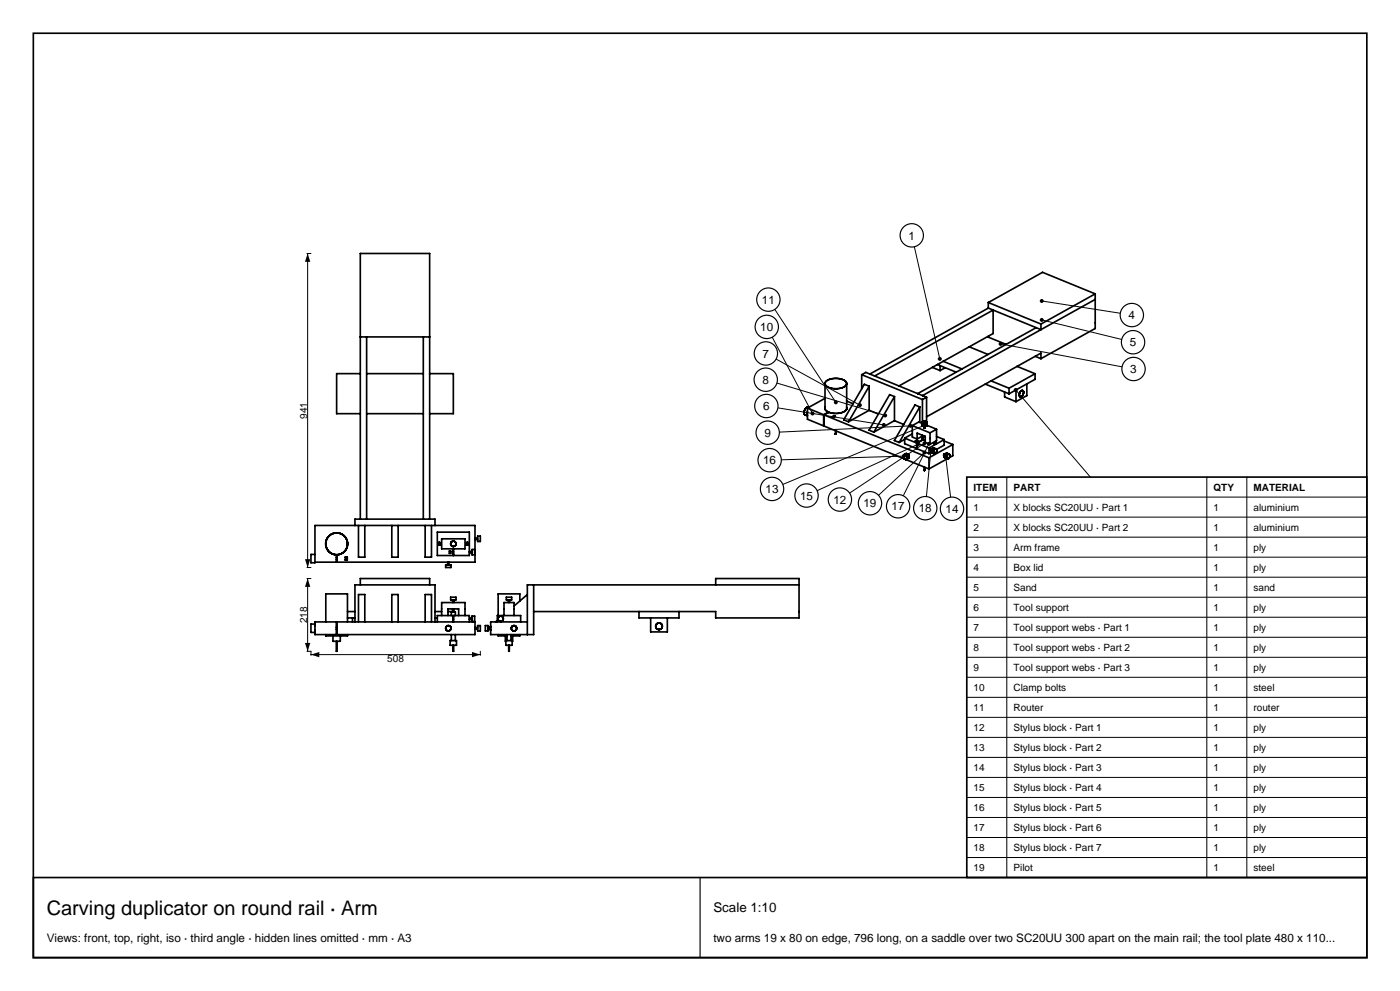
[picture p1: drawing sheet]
<svg xmlns="http://www.w3.org/2000/svg" width="420mm" height="297mm" viewBox="0 0 420 297" stroke-linecap="round" stroke-linejoin="round" font-family="sans-serif">
<g fill="none" stroke="#000" stroke-width=".5">
<path d="M10 10h400.1v277h-400.1zM296.5 92.3l-35.5 19.8M296.5 90.7v1.6M296.5 92.3l15.8 6.5v-1.7M296.5 90.7l15.8 6.4M310.8 98.2l-35.5 19.8M328.6 88.1v10.3l-16.3 9.1M328.6 89.7l-51.8 28.9M328.6 88.1l-15.8-6.5-16.3 9.1M328.6 88.1l-16.3 9M108.1 112h-7.1v12h7.1M108.1 101h20.8"/>
<path d="M110 112h17M110 101v54.6M127 101v54.6M128.9 112h7.1v12h-7.1M247.5 119.4l-5.3 2.9M247.5 114.9v7.7M247.8 114.3a5 5 0 0 1 6.1 .3 1.56 1.56 0 0 1-1.8 1.8 4.1 4.1 0 0 1-4.6-1.3zM254 115v7.6M258.5 112.3l1.2-.7 18.3 7.5M258.5 112.3l18.2 7.4M258.5 112.3v4.2M260.7 115.8l-1.4-.6-6.2 10.6 1.5 .6"/>
<path d="M260.7 115.8l-6.1 10.6M260.7 115.8v7.2M268.3 118.9l-1.4-.6-6.2 10.6 1.5 .6M268.3 118.9l-6.1 10.6M268.3 118.9v7.2M276.7 119.7v6.7M278 119.1v7.4M278 119.1l-1.3 .6M279.7 110.1l2.3 1M281.2 109.2l5.7 2.3M282 109.6v1.5M283 108.3l5.6 2.3"/>
<path d="M283 108.3l-13.3 7.4M283 108.3l14.9-8.3v-7.1l-35.5 19.8M283.6 110.2l-1.6 .9M290.8 103.9l5.6 2.3M295.6 115.1l7.1 2.9M296.5 100.8v.2l5.3 2.2M297.3 114.1l5.4 2.3M297.3 114.1l-19.3 10.8M301.4 117.5v1.5l3.4 1.4M302.7 116.4v1.6M304.8 116.9v3.5M305.1 109.8l5.4 2.2"/>
<path d="M305.1 109.8l-7.8 4.3M305.9 118.8h.1M305.9 118.8l.3 .1M306.3 118.9h-.1M306.5 117.1l-.6 .7v1M306.5 117v.1M306.6 118.7l-.3 .2M306.7 117h.1M306.7 117h-.2M306.7 118.6l-.1 .1M306.8 117v.1M306.8 117.1l.2 .2"/>
<path d="M307 117.3h.1M307 117.3v.7l-.3 .6M308.1 115.1v3.5l-3.3 1.8M310.5 112v1.7l-7.8 4.3M310.5 112l-7.8 4.4M310.6 106.8l1.7 .7M312.3 107.5v-1.7l-7.2 4M110 124h17M242.2 122.3v3.4l4.9 1.9M242.2 122.3l4.9 2M242.2 123.4v1.1M242.4 122l-.8 .5-.4 1.1 .2 .7 .8 .4"/>
<path d="M242.4 122h.1M242.4 122l.2 .1M247.1 124.3v3.3M247.2 124.4v3.3l24.2 9.9M247.2 124.4l31.5 12.8M247.2 127.6h-.1M247.5 122.6l1 .9M247.5 122.1v.5M248.5 123.5v.1M248.5 123.5l-1.4 .8M249.5 124.9l.7-.3 .4 .1-.6 .4zM250.2 124.6v.4"/>
<path d="M250.7 129.1v1M250.7 130.1h.1M250.8 130.1h.1M250.9 129.2v.9M254 120.2l1.9 .8M254 122.6a4.8 4.8 0 0 1-5.3 1l-1.5 .8M254 122.1v.5M260.7 123l2.8 1.1M260.7 123l-6.1 3.4M268.3 126.1l2.8 1.1M268.3 126.1l-6.1 3.4M271 136.6v.2"/>
<path d="M271 136.8v.1M271 136.9l.3 .6M271 136.5v.1M271 136.4v.1M271 136.4h.1M271.2 136.3l-.2 .1M271.2 136.3l.6 .1M271.2 136.3h.1M271.3 137.5h.1M271.4 137.5l.2 .2M271.4 131.7l-1.7 .9M271.4 131.3v1.7l3.6 1.4"/>
<path d="M271.4 131.3l3.6 1.5M271.6 137.7h.1M271.7 137.7h.1M271.7 136l-.5 .3M271.7 136h.1M271.8 137.7l6.9 2.8M271.8 136.4h.1M271.8 135.9l-.1 .1M271.8 137.7h.1M271.8 136.4l.1 .1M271.8 135.9h.1M271.9 137.7h-.1"/>
<path d="M271.9 136.5l.1 .1M271.9 135.9h.1M271.9 135.9h-.1M272 137.7h-.1M272 136.6l.1 .2M272 135.9l.3 .2M272 137.6v.1M272 137.6h.1M272.1 137.6h-.1M272.1 136.8h.1M272.1 137.5v.1M272.1 136.8l.1 .4"/>
<path d="M272.1 137.5h.1M272.1 137.4v.1M272.2 137.3l-.1 .1M272.2 137.2v.1M272.3 136.1h.1M272.3 136.1l.2 .2M272.5 136.3l.1 .2M272.5 137.4l-.5 .3M272.5 136.2l-.1 .1M272.6 137.3l-.1 .1M272.6 136.2h.1M272.6 136.5v.1"/>
<path d="M272.6 137.2v.1M272.6 136.6l.1 .4M272.7 137.2h-.1M272.7 136.2v.1M272.7 137v.2M272.7 137h.1M272.7 136.6h-.1M272.7 136.3h.1M272.7 136.6h.1M272.7 136.3v.1M272.7 136.5h.1M272.7 136.4h.1"/>
<path d="M272.8 136.4h.1M272.8 136.4v.1M273.7 130l-2.3 1.3M273.7 127.6v3.4l1.4 .6M273.7 127.6l5.3 2.1M274.6 132.2l.4-.3 .3 .2-.4 .2zM275 132.8v1.6M275 131.9v.3M275.1 132.8v1.7l3.6 1.5M275.1 132.8l3.6 1.5M275.1 134.4h-.1M275.9 122l-1.4-.6-6.2 10.6 1.4 .6"/>
<path d="M275.9 122l-6.2 10.6M275.9 122v4.6M276.5 126.8l-.9-.3-1.9 1.1M276.5 126.7v.7M276.5 127.4h.1M276.5 126.7h.1M276.5 126.7v.1M276.5 127.5h.1M276.5 126.6v.1M276.5 126.8h.1M276.6 126.6h-.1M276.6 126.8h.1"/>
<path d="M276.6 126.6h.1M276.6 126.8v.1M276.6 127.5v.1M276.6 126.9l.9 .2M276.6 127.6l.4 .1M276.6 126.5h.1M276.7 126.4l-.1 .1M276.7 131.5v.1M276.7 131.5h.1M276.7 130.5v1.1M276.7 130.7l-1.6 .9M276.7 131.6h.1"/>
<path d="M276.7 130.6h.1M276.7 130.5h.1M276.8 130.5h-.1M276.8 126.4h-.1M276.8 131.6v.1M276.8 130.7h.1M276.8 131.7h.1M276.8 130.7l.1 .1M276.9 126.4h-.1M276.9 131.7v.1M276.9 131.7l-1.9 1.1M276.9 126.4h.1"/>
<path d="M276.9 130.8h.1M277 130.8h.1M277 127.7l.1 .1M277 131.8l-1.9 1M277 131.8h.1M277.1 130.8h.2M277.1 131.8h.1M277.1 127.8h.1M277.1 127.8v.3M277.1 128.1h.1M277.2 127.8h.3M277.2 128.1h.1"/>
<path d="M277.2 128.1v.1M277.2 128.2h.1M277.2 131.8h.1M277.2 140v.9M277.3 128.2h.1M277.4 130.8h-.1M277.4 131.8h-.1M277.4 128.2h.1M277.5 126.3h.1M277.5 126.3l-.6 .1M277.5 128.2h-.1M277.5 130.8h-.1"/>
<path d="M277.5 131.8h-.1M277.5 128.2h.1M277.5 128.1h.1M277.5 130.8h.1M277.5 131.8h.1M277.5 127.8v.3M277.5 126.3l.4 .1M277.5 127.1h.1M277.6 130.8v1.8l1.4 .6M277.6 130.8l-2.5-1v1.8M277.6 131.8h-.1M277.6 130.8h-.1"/>
<path d="M277.6 127.7l-.1 .1M277.7 127.7h-.1M277.8 127l-.3 .1M277.8 127.7h-.1M277.9 127h-.1M277.9 127.7h-.1M277.9 126.4l.1 .1M277.9 126.9v.1M278 126.5h.1M278 126.9h-.1M278 127.6l-.1 .1M278.1 127.6h-.1"/>
<path d="M278.1 126.5v.1M278.1 127.5v.1M278.1 126.8l-.1 .1M278.1 127.5h.1M278.1 126.6h.1M278.1 126.8h.1M278.1 127.5l2.9 1.1M278.1 126.6v.1M278.1 127.4v.1M278.1 126.7h.1M278.1 126.7v.1M278.1 126.7v.7"/>
<path d="M278.7 137.2v3.3M278.7 134.3v1.7M279 129.7v3.5M279.2 134.8h.1M279.2 134.9h.1M279.2 134.9l.3 .1M279.2 134.7v.1M279.2 134.7h.1M279.3 135h.1M279.3 134.6l-.1 .1M279.3 134.6h.1M279.4 134.5l.2 .2"/>
<path d="M279.4 134.5h.1M279.4 135.4h.1M279.4 135.4l.1 .1M279.5 134.6h.1M279.5 135.5v.1M279.5 135l-.1 .4M279.5 135.5l-.8 .5M279.5 135h.1M279.5 135.6l.1 .1M279.6 135.7l.7 .3M279.6 134.7l-.1 .3M279.7 134.5l-.1 .2"/>
<path d="M279.8 134.4l-.1 .1M280 134.3l-.2 .1M280 135.7h.1M280 135.4v.3M280.1 135.7v.2M280.1 135.3l-.1 .1M280.1 134.2l-.1 .1M280.1 132.8v.1M280.1 132.8h.1M280.1 132.9h.1M280.1 135.9h.1M280.2 132.7l-.1 .1"/>
<path d="M280.2 132.9h.1M280.2 135.9v.1M280.2 132.7h.1M280.2 134.2h.1M280.2 134.2h-.1M280.2 136h.1M280.2 132.9v.1M280.2 135l-.1 .3M280.2 134.2l.7 .3M280.2 134.9v.1M280.2 133h.1M280.3 136h.1"/>
<path d="M280.3 132.7h-.1M280.3 133h.1M280.3 132.7h.1M280.3 134.7l-.1 .2M280.4 132.6l-.1 .1M280.4 133h.1M280.4 134.7h-.1M280.4 132.6h.1M280.4 133h.2M280.5 136h-.1M280.5 132.6h-.1M280.5 136h.1"/>
<path d="M280.5 132.6h.1M280.6 132.6h.1M280.6 134.5l-.2 .2M280.6 133h.1M280.6 134.5h.1M280.7 132.6v.1M280.7 133h-.1M280.7 132.7h.1M280.7 133h.1M280.7 135.9l-.2 .1M280.7 134.5h-.1M280.7 135.8v.1"/>
<path d="M280.7 134.5h.1M280.8 133h-.1M280.8 135.8h-.1M280.8 134.5h.1M280.8 132.7h.1M280.8 133h.1M280.8 135.7v.1M280.9 132.9l-.1 .1M280.9 134.5v.1M280.9 132.9h.1M280.9 132.8h.1M280.9 132.8v.1"/>
<path d="M280.9 135.6l-.1 .1M280.9 134.6h.1M281 135.5l-.1 .1M281 130.8l2.3 .9M281 128.6v3.5l-2 1.1M281 128.6l-2 1.1M281 134.6h.1M281 134.6v.1M281 134.7l.1 .3M281.1 135l-.1 .5M281.1 135h.1M283.1 136.4h.1"/>
<path d="M283.1 136.5h.1M283.1 136.3h.1M283.2 136.5l.2 .1M283.2 136.3h-.1M283.2 136.2v.1M283.2 136.2h.1M283.3 132.2l2.5 1M283.3 131.7v1.7l-2.3 1.3M283.3 131.7l-4.6 2.6M283.3 136.2h-.1M283.3 136.2h.1M283.3 136.2h.2"/>
<path d="M283.3 137v.1M283.3 136.7v.3M283.3 137.1l.1 .1M283.4 136.6l-.1 .1M283.4 136.6h.1M283.4 137.2v.1M283.4 137.3h.1M283.5 137.3h.1M283.5 137.3l.7 .3M283.5 136.2l-.1 .4M283.6 136.1l-.1 .1M283.7 136l-.1 .1"/>
<path d="M283.7 136h.1M283.8 135.9l-.1 .1M283.8 135.9h.1M283.9 135.9h-.1M283.9 137.1l.1 .2M283.9 135.8v.1M283.9 137v.1M284 137.3h.1M284 137.3v.2M284 135.8h-.1M284 137.5h.1M284.1 137.5h.1"/>
<path d="M284.1 135.8h.1M284.1 135.8h-.1M284.1 137.5l-5.4 3M284.1 137.5v.1M284.1 135.8l.7 .3M284.1 137.6h.1M284.2 137.6h.1M284.4 137.5l-.1 .1M284.5 136.1l-.6 .9M284.5 137.5h-.1M284.5 136.1h.1M284.5 137.5h.1"/>
<path d="M284.6 137.4l-.1 .1M284.6 136.1h-.1M284.6 136.1h.1M284.7 137.4h-.1M284.7 136.1h.1M284.7 137.3v.1M284.8 136.1h.1M284.8 136.1l.1 .1M284.8 137.1l-.1 .2M284.9 137.1h-.1M284.9 136.2h.1M284.9 136.2v.1"/>
<path d="M284.9 136.3h.1M284.9 136.3l.1 .1M285 136.4v.2M285 136.7l-.1 .4M285 136.6v.1M285.8 133.2v3.4l-1 .5M285.8 133.2l-7.1 4M99.6 160l-.9 .6M100.4 159.7l1.2 .1M100.4 159.7l-1.7 1M101 159.7l-.6 .1M101.3 159.7h.3"/>
<path d="M101.6 159.7l.5 .2M102.1 159.9l1.2 .8M102.1 159.9l1.2 .7M106.5 157.5v-1.9h24v1.9M107.5 157.5v9.5h1.9v-9.5M108.1 155.6v-79.6h20.8v79.6M117.5 157.5v9.5h1.9v-9.5M127.5 157.5v9.5h1.9v-9.5M277.2 140.9h.1M277.2 141h.1M277.3 141h.1M277.4 141h.1"/>
<path d="M277.4 140.9v.1M277.4 140v.9M97.7 162.6a3.3 3.3 0 0 0 3.2 3.7v2.2h-6.4M97.8 162.7a3.3 3.3 0 0 0 3.2 3.5 3.3 3.3 0 0 0 3.2-3.5M98.2 161.3l-.5 1.3M98.2 161.4l-.4 1.3M98.7 160.6l-.5 .7M100.9 167.1h.2M100.9 167.7h.2M103.3 160.6l.5 .7M103.6 166.9h.6v1h-.6zM103.6 167.1h.4v.6h-.4"/>
<path d="M103.8 161.4l.4 1.3M103.8 161.3l.5 1.3M104.3 162.6a3.3 3.3 0 0 1-3.2 3.7v2.2h41.4v-11h-48v11.2h-1.2v-2.5h1.2M108.1 175.3v-1.9h20.8v1.9M131.4 163h.1M131.4 162.9v.1M131.4 163v.1M131.4 162.9h.1M131.4 163.1h.1M131.4 162.8v.1M131.4 163.1v.1M131.4 162.8h.1"/>
<path d="M131.4 163.2h.1M131.5 163.2h.1M131.5 162.7v.1M131.5 163.2v.1M131.5 163.3h.1M131.5 162.7h.1M131.6 162.7h-.1M131.6 163.3h.1M131.6 162.6v.1M131.7 162.6h-.1M131.7 163.4h.1M131.7 162.6h.1"/>
<path d="M131.8 162.6h-.1M131.8 163.4h.1M131.8 162.6h.1M131.9 162.6h.1M131.9 163.4h-.1M131.9 163.4h.1M132 162.6h.1M132 163.3l-.1 .1M132 162.6l.1 .1M132 163.3h.1M132.1 162.7h.1M132.1 163.3h-.1"/>
<path d="M132.1 162.7v.1M132.1 163.3h.1M132.1 162.8h.1M132.1 163.2h.1M132.2 162.8h.1M132.2 163.2h-.1M132.2 162.8v.1M132.2 163.1v.1M132.2 163.1h.1M132.2 162.9v.1M132.2 163v.1M132.2 163h.1"/>
<path d="M132.5 161.5h7v3h-7zM133.7 169.3h1.6v.8h-1.6zM134.3 168.5v.8M134.7 168.5v.8M134.8 165.1h.4v.7h-.4zM135.2 179h1.6v.8h-1.6zM135.2 165.3h-.2v.4h.2M135.3 163.3v.1M135.3 163.4l.1 .1M135.4 163.5l.1 .1M135.5 163.6l.9 .1M135.8 162.2l-.5 .4v.7"/>
<path d="M135.8 179.8v.8M135.9 162.2l.5 .1M135.9 162.2h-.1M135.9 164.5v2h-4.7v-7h9.6v7h-4.7v-2M135.9 166.1h.2M135.9 165.3h.2M135.9 165.7h.2M136.2 179.8v.8M136.4 162.3h.1M136.5 162.3l.1 .1M136.5 163.6l-.1 .1M136.6 162.4v.1"/>
<path d="M136.6 162.5l.1 .1M136.7 163.4l-.2 .2M136.7 162.6v.1M136.7 163.3v.1M136.7 162.7v.6M139.8 163h.1M139.8 162.9v.1M139.8 163v.1M139.8 162.9h.1M139.8 163.1h.1M139.8 162.8v.1M139.8 163.1v.1"/>
<path d="M139.8 162.8h.1M139.8 163.2h.1M139.9 162.8h-.1M139.9 163.2h.1M139.9 163.2v.1M139.9 162.7v.1M139.9 162.7h.1M139.9 163.3h.1M140 162.7h-.1M140 163.3h.1M140 162.6v.1M140.1 162.6h-.1"/>
<path d="M140.1 163.4h.1M140.1 162.6h.1M140.2 162.6h-.1M140.2 163.4h.1M140.2 162.6h.1M140.3 162.6h.1M140.3 163.4h-.1M140.3 163.4h.1M140.4 162.6h.1M140.4 163.3l-.1 .1M140.4 162.6l.1 .1M140.4 163.3h.1"/>
<path d="M140.5 162.7h.1M140.5 163.3h-.1M140.5 162.7v.1M140.5 163.3h.1M140.5 162.8h.1M140.5 163.2h.1M140.6 162.8h.1M140.6 163.2h-.1M140.6 162.8v.1M140.6 163.1v.1M140.6 163.1h.1M140.6 162.9v.1"/>
<path d="M140.6 163v.1M140.6 163h.1M140.8 165.3h.8M140.8 165.7h.8M141.6 164.7h.8v1.6h-.8zM142.5 161.3h.8M142.5 161.7h.8M143.3 160.7h.8v1.6h-.8zM151.9 179h1.6v.8h-1.6zM152.5 179.8v.8M152.9 179.8v.8M158.2 178.2l-4 3.4"/>
<path d="M160.1 175.3v14.9h-12.9v-3.8h11M214.7 175.3v-1.9h25v11.8h-25v-1.9h-54.6M239.7 175.3h-81.5v14.9M94.5 186.4h6.4v3.8h-6.4zM94.5 187h-1.2v2.5h1.2M97.7 186.4v-8.4h6.5v8.4M97.7 190.2v.4h6.5v-.4M99.9 190.6v1.6h2.2v-1.6M100.9 192.2v3h.2v-3M100.9 188h.2M100.9 188.6h.2M101.1 186.4h41.4v3.8h-41.4z"/>
<path d="M104.2 185.2h2.3M104.2 183.3h2.3M105.7 185.2v1.2M106.5 186.4v-11.1h24v11.1M107.5 186.4v-8.2h1.9v8.2M117.5 186.4v-8.2h1.9v8.2M127.5 186.4v-8.2h1.9v8.2M130.5 185.2h.7M130.5 183.3h2M131.2 186.4v-1.9h4.7v1.9M132.5 184.5v-3.9h7v3.9M133.7 188.3l.1 .4"/>
<path d="M133.7 188.2v.1M133.8 187.8l-.1 .4M133.8 188.7l.1 .1M133.9 187.8h-.1M133.9 188.8l.4 .3M134.3 187.5l-.4 .3M134.3 189.1h.1M134.4 187.5l.6 .2 .3 .5M134.4 187.5h-.1M134.4 183.3h1.4M134.4 184.5v-2h3.2v2M135 192h1.9v1.4h-1.9z"/>
<path d="M135.3 188.2v.1M135.3 188.3l-.3 .6-.6 .2M135.4 184.5v-1.1h1.2v1.1M135.4 190.2v1.8M135.8 182.5v.9M135.9 193.4v1.8h.2v-1.8M135.9 185.6h.2M135.9 185.2h.2M136.1 186.4v-1.9h4.7v1.9M136.2 182.5v.9M136.6 190.2v1.8M140.8 185.6h.8"/>
<path d="M140.8 185.2h.8M141.6 184.6h.8v1.6h-.8zM142.5 188.5h.8M142.5 188.1h.8M143.3 187.5h.8v1.6h-.8zM145.6 187.5h.8v1.6h-.8zM146.4 188.5h.8M146.4 188.1h.8M147 188.5l.2 .4M147.2 187.6l-.2 .5M149.2 186.4v-1.9h7v1.9M149.2 186l-.5 .4"/>
<path d="M149.4 185.4l.1 .5M149.4 185.4h.1M149.4 190.2v.4h2.7M149.5 185l-.1 .4M149.5 185.9l.1 .1M149.6 184.9l-.1 .1M149.6 186l.7 .2M150.3 184.6h.1M150.3 184.6l-.7 .3M150.3 184.6l.4 .2M150.3 186.2h.1M150.7 184.8h.1"/>
<path d="M150.7 186.1l-.4 .1M150.7 184.8l.1 .1M150.7 186v.1M150.8 184.9l.1 .1M150.8 186h-.1M150.9 185l.1 .4M150.9 185.9l-.1 .1M151 185.4h.1M151 185.4l-.1 .5M151.2 184.5v-3.9h3v3.9M151.2 184.2l-.3 .3M151.6 190.6l.1 1.6"/>
<path d="M151.7 192h1.9v1.4h-1.9zM152.1 190.2v1.8M152.6 193.4v1.8h.2v-1.8M153.3 190.2v1.8M153.4 188.3l.4 .7M153.4 188.2v.1M153.8 190.6l-.2 1.6M153.8 187.6l-.4 .6M153.8 189h.1M153.9 187.6h.7l.4 .6M153.9 187.6h-.1M155 188.2v.1"/>
<path d="M155 188.3l-.4 .7h-.7M155.9 190.2v.4h-2.6M155.9 180.1v-2.1h-6.5v6.5M191.7 183.3v1.9h12v-1.9M195.2 185.2v4.2h5v-4.2"/>
<circle cx="197.7" cy="187.7" r="1"/>
</g>
<path d="M92.1 76h1.2M92.3 76v94.1M304.7 116.9l24.5 28.6M92.1 173.4h1.2M92.1 170.1h1.2M92.3 173.4v21.8M92.1 195.2h1.2v1.2M93.3 196.2h50.8M144.1 195.2v1.2" fill="none" stroke="#000" stroke-width=".3"/>
<g fill="#000">
<path d="M92.3 76l.8 2.5h-1.6zM92.3 173.4l.8 2.5h-1.6zM91.5 167.6h1.6l-.8 2.5zM91.5 192.7h1.6l-.8 2.5zM93.3 196.2l2.5-.8v1.6zM141.6 195.4l2.5 .8-2.5 .8z"/>
<circle cx="304.7" cy="116.9" r=".6"/>
</g>
<circle cx="331.5" cy="148.1" r="3.5" fill="#fff" stroke="#000" stroke-width=".35"/>
<path d="M300.2 103.1l36.4 6.8" fill="none" stroke="#000" stroke-width=".3"/>
<circle cx="300.2" cy="103.1" r=".6" fill="#000"/>
<circle cx="340.1" cy="110.6" r="3.5" fill="#fff" stroke="#000" stroke-width=".35"/>
<path d="M312.5 95.9l24 5.8" fill="none" stroke="#000" stroke-width=".3"/>
<circle cx="312.5" cy="95.9" r=".6" fill="#000"/>
<circle cx="339.9" cy="102.6" r="3.5" fill="#fff" stroke="#000" stroke-width=".35"/>
<path d="M312.5 90.2l23.6 3.7" fill="none" stroke="#000" stroke-width=".3"/>
<circle cx="312.5" cy="90.2" r=".6" fill="#000"/>
<circle cx="339.6" cy="94.4" r="3.5" fill="#fff" stroke="#000" stroke-width=".35"/>
<path d="M274.3 73.9l7.6 33.7" fill="none" stroke="#000" stroke-width=".3"/>
<circle cx="281.9" cy="107.6" r=".6" fill="#000"/>
<circle cx="273.5" cy="70.5" r="3.5" fill="#fff" stroke="#000" stroke-width=".35"/>
<path d="M232.4 92.7l18.4 27.9" fill="none" stroke="#000" stroke-width=".3"/>
<circle cx="250.8" cy="120.6" r=".6" fill="#000"/>
<circle cx="230.5" cy="89.8" r="3.5" fill="#fff" stroke="#000" stroke-width=".35"/>
<path d="M231.7 101.1l12.1 22.8" fill="none" stroke="#000" stroke-width=".3"/>
<circle cx="243.8" cy="123.9" r=".6" fill="#000"/>
<circle cx="230" cy="98" r="3.5" fill="#fff" stroke="#000" stroke-width=".35"/>
<path d="M232.8 107.6l25.2 13.8" fill="none" stroke="#000" stroke-width=".3"/>
<circle cx="258" cy="121.4" r=".6" fill="#000"/>
<circle cx="229.8" cy="105.9" r="3.5" fill="#fff" stroke="#000" stroke-width=".35"/>
<path d="M233.1 114.8l32.5 9.7" fill="none" stroke="#000" stroke-width=".3"/>
<circle cx="265.6" cy="124.5" r=".6" fill="#000"/>
<circle cx="229.7" cy="113.8" r="3.5" fill="#fff" stroke="#000" stroke-width=".35"/>
<path d="M233.4 122.2l31.7 5.2" fill="none" stroke="#000" stroke-width=".3"/>
<circle cx="265.1" cy="127.4" r=".6" fill="#000"/>
<circle cx="229.9" cy="121.7" r="3.5" fill="#fff" stroke="#000" stroke-width=".35"/>
<path d="M273.2 127.6l-39.4 1.9" fill="none" stroke="#000" stroke-width=".3"/>
<circle cx="273.2" cy="127.6" r=".6" fill="#000"/>
<circle cx="230.3" cy="129.7" r="3.5" fill="#fff" stroke="#000" stroke-width=".35"/>
<path d="M272.1 136.7l-37.7 1.1" fill="none" stroke="#000" stroke-width=".3"/>
<circle cx="272.1" cy="136.7" r=".6" fill="#000"/>
<circle cx="230.9" cy="137.9" r="3.5" fill="#fff" stroke="#000" stroke-width=".35"/>
<path d="M277.3 127.5l-42.5 17.7" fill="none" stroke="#000" stroke-width=".3"/>
<circle cx="277.3" cy="127.5" r=".6" fill="#000"/>
<circle cx="231.6" cy="146.5" r="3.5" fill="#fff" stroke="#000" stroke-width=".35"/>
<path d="M275.4 133.1l-30.3 14" fill="none" stroke="#000" stroke-width=".3"/>
<circle cx="275.4" cy="133.1" r=".6" fill="#000"/>
<circle cx="242" cy="148.5" r="3.5" fill="#fff" stroke="#000" stroke-width=".35"/>
<path d="M277.3 132.8l-22.4 15" fill="none" stroke="#000" stroke-width=".3"/>
<circle cx="277.3" cy="132.8" r=".6" fill="#000"/>
<circle cx="252" cy="149.7" r="3.5" fill="#fff" stroke="#000" stroke-width=".35"/>
<path d="M277.3 135.6l-13.7 12.8" fill="none" stroke="#000" stroke-width=".3"/>
<circle cx="277.3" cy="135.6" r=".6" fill="#000"/>
<circle cx="261" cy="150.8" r="3.5" fill="#fff" stroke="#000" stroke-width=".35"/>
<path d="M278.7 133l-7.7 15.6" fill="none" stroke="#000" stroke-width=".3"/>
<circle cx="278.7" cy="133" r=".6" fill="#000"/>
<circle cx="269.4" cy="151.7" r="3.5" fill="#fff" stroke="#000" stroke-width=".35"/>
<path d="M279.3 134.7l-1.4 14.1" fill="none" stroke="#000" stroke-width=".3"/>
<circle cx="279.3" cy="134.7" r=".6" fill="#000"/>
<circle cx="277.6" cy="152.3" r="3.5" fill="#fff" stroke="#000" stroke-width=".35"/>
<path d="M283.7 136.5l1.5 12.5" fill="none" stroke="#000" stroke-width=".3"/>
<circle cx="283.7" cy="136.5" r=".6" fill="#000"/>
<circle cx="285.6" cy="152.5" r="3.5" fill="#fff" stroke="#000" stroke-width=".35"/>
<path d="M290 143h120.1v120h-120.1z" fill="#fff" stroke="#000" stroke-width=".5"/>
<g fill="none" stroke="#000" stroke-width=".3">
<path d="M290 149h120.1M290 155h120.1M302 143v120M362 143v120M374 143v120M290 161h120.1M290 167h120.1M290 173h120.1M290 179h120.1M290 185h120.1M290 191h120.1M290 197h120.1"/>
<path d="M290 203h120.1M290 209h120.1M290 215h120.1M290 221h120.1M290 227h120.1M290 233h120.1M290 239h120.1M290 245h120.1M290 251h120.1M290 257h120.1"/>
</g>
<path d="M10 263h400.1v24h-400.1z" fill="none" stroke="#000" stroke-width=".5"/>
<path d="M210 263v24" fill="none" stroke="#000" stroke-width=".35"/>
<text font-size="6" x="14" y="274.2">Carving duplicator on round rail · Arm</text>
<text font-size="4" x="214" y="273.4">Scale 1:10</text>
<g font-size="3.5">
<text x="272.6" y="71.8">1</text>
<text x="228.6" y="91.1">11</text>
<text x="338.6" y="95.7">4</text>
<text x="228.1" y="99.2">10</text>
<text x="228.8" y="107.2">7</text>
<text x="338.9" y="103.8">5</text>
<text x="339.1" y="111.8">3</text>
<text x="228.7" y="115.1">8</text>
<text x="228.9" y="122.9">6</text>
<text x="229.3" y="130.9">9</text>
<text x="228.9" y="139.2">16</text>
<text x="229.7" y="147.8">13</text>
<text x="240" y="149.8">15</text>
<text x="330.5" y="149.4">2</text>
<text x="250" y="151">12</text>
<text x="259" y="152.1">19</text>
<text x="267.5" y="153">17</text>
<text x="275.6" y="153.6">18</text>
<text x="283.7" y="153.7">14</text>
<text x="14" y="282.3">Views: front, top, right, iso · third angle · hidden lines omitted · mm · A3</text>
<text x="214" y="282.3">two arms 19 x 80 on edge, 796 long, on a saddle over two SC20UU 300 apart on the main rail; the tool plate 480 x 110...</text>
</g>
<g font-size="3">
<text x="92.2" y="125.5" transform="rotate(-90 92.2 125.5)">941</text>
<text x="292" y="147.1">ITEM</text>
<text x="304" y="147.1">PART</text>
<text x="364" y="147.1">QTY</text>
<text x="376" y="147.1">MATERIAL</text>
<text x="292" y="153.1">1</text>
<text x="304" y="153.1">X blocks SC20UU · Part 1</text>
<text x="364" y="153.1">1</text>
<text x="376" y="153.1">aluminium</text>
<text x="292" y="159.1">2</text>
<text x="304" y="159.1">X blocks SC20UU · Part 2</text>
<text x="364" y="159.1">1</text>
<text x="376" y="159.1">aluminium</text>
<text x="292" y="165.1">3</text>
<text x="304" y="165.1">Arm frame</text>
<text x="364" y="165.1">1</text>
<text x="376" y="165.1">ply</text>
<text x="292" y="171.1">4</text>
<text x="304" y="171.1">Box lid</text>
<text x="364" y="171.1">1</text>
<text x="376" y="171.1">ply</text>
<text x="292" y="177.1">5</text>
<text x="304" y="177.1">Sand</text>
<text x="364" y="177.1">1</text>
<text x="376" y="177.1">sand</text>
<text x="292" y="183.1">6</text>
<text x="304" y="183.1">Tool support</text>
<text x="364" y="183.1">1</text>
<text x="376" y="183.1">ply</text>
<text x="92.2" y="186.8" transform="rotate(-90 92.2 186.8)">218</text>
<text x="292" y="189.1">7</text>
<text x="304" y="189.1">Tool support webs · Part 1</text>
<text x="364" y="189.1">1</text>
<text x="376" y="189.1">ply</text>
<text x="292" y="195.1">8</text>
<text x="304" y="195.1">Tool support webs · Part 2</text>
<text x="364" y="195.1">1</text>
<text x="376" y="195.1">ply</text>
<text x="116.2" y="198.5">508</text>
<text x="292" y="201.1">9</text>
<text x="304" y="201.1">Tool support webs · Part 3</text>
<text x="364" y="201.1">1</text>
<text x="376" y="201.1">ply</text>
<text x="292" y="207.1">10</text>
<text x="304" y="207.1">Clamp bolts</text>
<text x="364" y="207.1">1</text>
<text x="376" y="207.1">steel</text>
<text x="292" y="213.1">11</text>
<text x="304" y="213.1">Router</text>
<text x="364" y="213.1">1</text>
<text x="376" y="213.1">router</text>
<text x="292" y="219.1">12</text>
<text x="304" y="219.1">Stylus block · Part 1</text>
<text x="364" y="219.1">1</text>
<text x="376" y="219.1">ply</text>
<text x="292" y="225.1">13</text>
<text x="304" y="225.1">Stylus block · Part 2</text>
<text x="364" y="225.1">1</text>
<text x="376" y="225.1">ply</text>
<text x="292" y="231.1">14</text>
<text x="304" y="231.1">Stylus block · Part 3</text>
<text x="364" y="231.1">1</text>
<text x="376" y="231.1">ply</text>
<text x="292" y="237.1">15</text>
<text x="304" y="237.1">Stylus block · Part 4</text>
<text x="364" y="237.1">1</text>
<text x="376" y="237.1">ply</text>
<text x="292" y="243.1">16</text>
<text x="304" y="243.1">Stylus block · Part 5</text>
<text x="364" y="243.1">1</text>
<text x="376" y="243.1">ply</text>
<text x="292" y="249.1">17</text>
<text x="304" y="249.1">Stylus block · Part 6</text>
<text x="364" y="249.1">1</text>
<text x="376" y="249.1">ply</text>
<text x="292" y="255.1">18</text>
<text x="304" y="255.1">Stylus block · Part 7</text>
<text x="364" y="255.1">1</text>
<text x="376" y="255.1">ply</text>
<text x="292" y="261.1">19</text>
<text x="304" y="261.1">Pilot</text>
<text x="364" y="261.1">1</text>
<text x="376" y="261.1">steel</text>
</g>
</svg>
